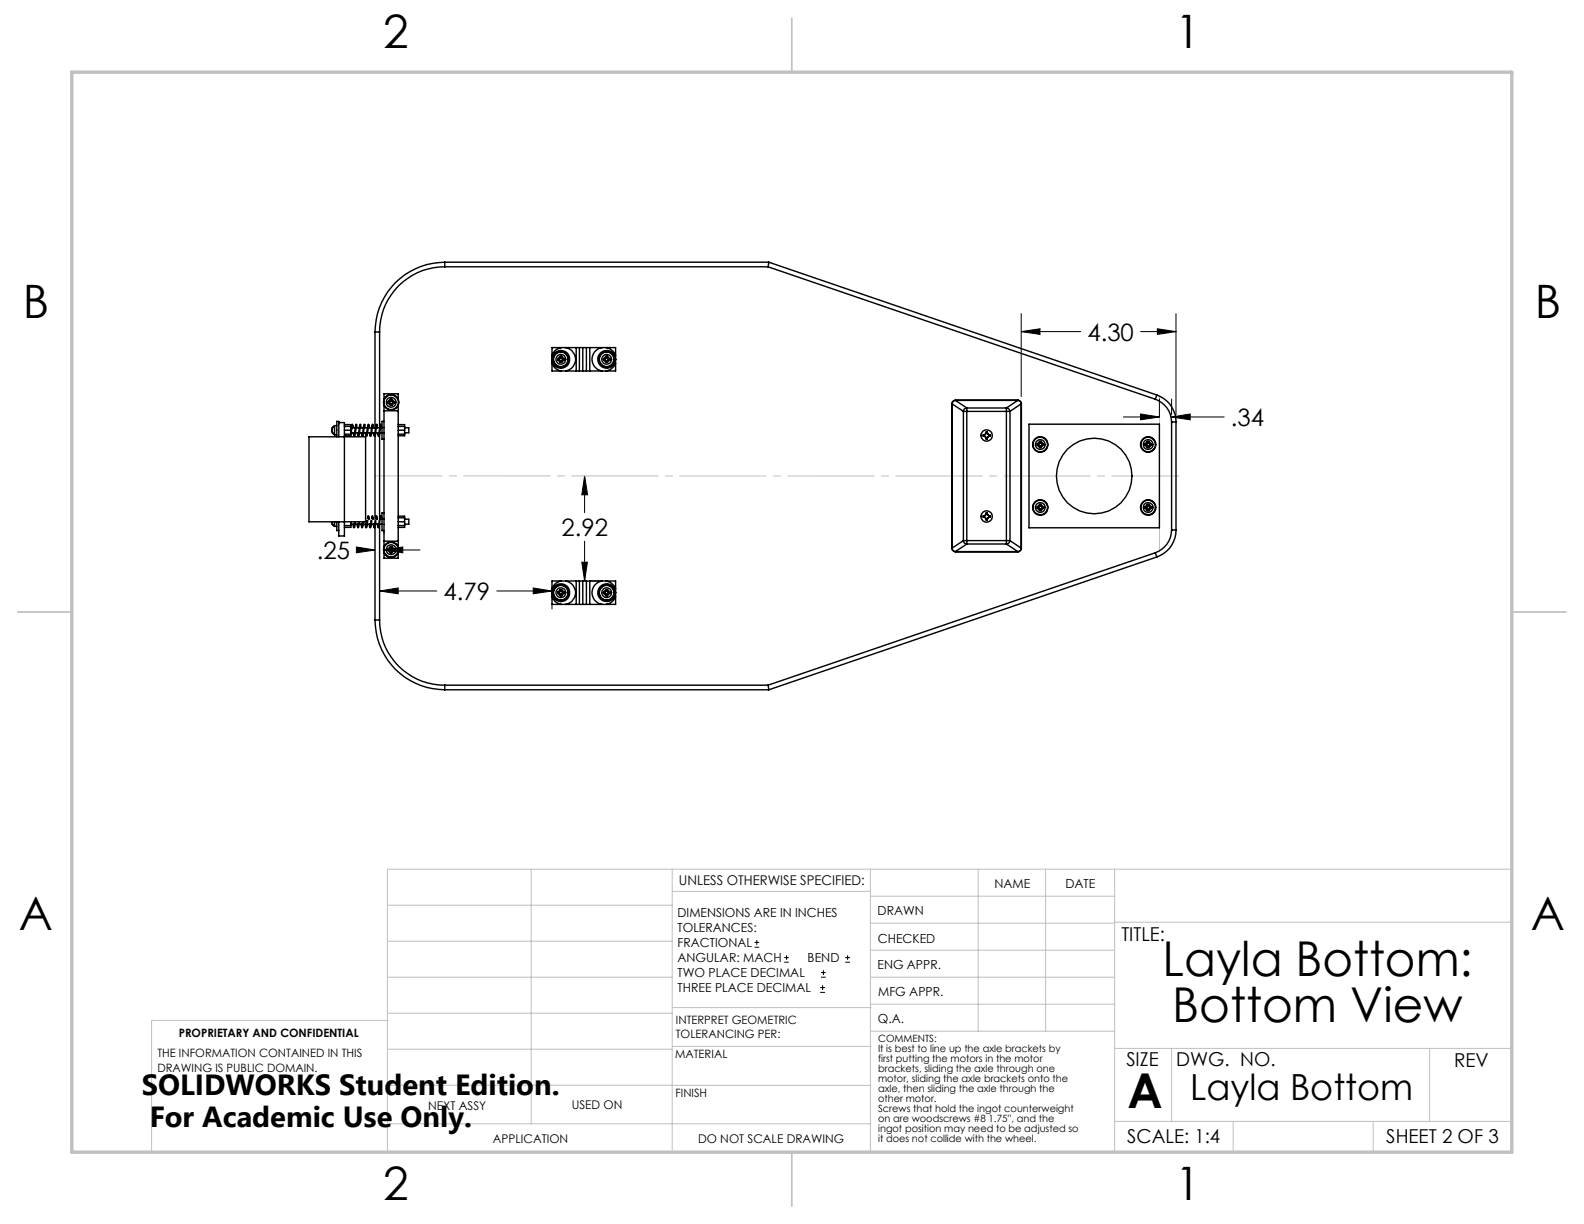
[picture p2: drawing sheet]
<svg xmlns="http://www.w3.org/2000/svg" width="279mm" height="216mm" viewBox="0 0 279 216" stroke-linecap="round" stroke-linejoin="round" font-family="sans-serif">
<g fill="none" stroke="#000" stroke-width=".18">
<path d="M180.1 58.5l3.3-.5v1zM180.1 55.3v14.7M180.1 58.5h10.5M201.2 58.5h6.2M204.2 58l3.2 .5-3.2 .5zM207.4 55.3v17.9M198.2 73.6h6.3M201.2 73l3.3 .6-3.3 .4zM204.5 70.4v3.2M206.7 73.6l3.2-.6v1zM206.7 70.4v2.8M206.7 73.6h9.2"/>
<path d="M62.9 96.5l3.2 .5-3.2 .5zM62.9 97h3.2M67.7 97l3.3-.5v1zM67.7 93.8v.4M67.7 97h6.4M102.6 99.2h1l-.5 3.3zM103.1 84l.5 3.3h-1zM103.1 84v6.4M103.1 95.5v7M67 104.2l3.2-.5v1zM67 104.2h10M87.6 104.2h9.8"/>
<path d="M94.1 103.7l3.3 .5-3.3 .5zM97.4 106.5v.9M104.1 102.5h2.2M133.1 167.1h.8M133.1 166.2h.8M133.5 165.8v.9M138.3 169.7h.8M138.3 168.9h.8M138.7 168.5v.8M144.7 175h.8M144.7 174.2h.8M144.8 172.4h.9"/>
<path d="M144.8 171.6h.9M145.1 173.8v.8M145.2 171.1v.9M149.1 169.7h.8M149.1 168.9h.8M149.5 168.5v.8"/>
</g>
<path d="M66.2 83.9l141.8 .1" fill="none" stroke="#c0c0c0" stroke-width=".18" stroke-dasharray="15.2 1.3 1.3 1.3" stroke-dashoffset="3.4"/>
<path d="M204.5 74.8v-5" fill="none" stroke="#c0c0c0" stroke-width=".18" stroke-dasharray="15.2 1.3 1.3 1.3" stroke-dashoffset="14.7"/>
<path d="M204.5 69.8v27.4" fill="none" stroke="#c0c0c0" stroke-width=".18" stroke-dasharray="15.2 1.3 1.3 1.3" stroke-dashoffset="3.5"/>
<g fill="none" stroke="#c0c0c0" stroke-width=".18">
<path d="M68.3 159.7h50.3M93.7 153.3v44.9M118.6 153.3v49.9M118.6 157.2h34.9M153.5 153.3v49.9M153.5 158.1h43.1M172.5 153.3v28.6M184.4 153.3v28.6M196.6 153.3v49.9M68.3 180h-41.6v23.2h240v-49.9h-198.4v49.9M68.3 178.7h50.3M68.3 172.4h50.3"/>
<path d="M68.3 166h50.3M118.6 177.7h35M153.5 167.6h43.1M153.5 162.8h43.1M153.5 172.4h43.1M153.5 177.1h43.1M196.6 162.7h70.1M68.3 198.2h85.2M68.3 185.1h50.3M68.3 191.4h50.3M118.6 191.5h34.9M118.6 184.6h35"/>
<path d="M153.6 181.9h43M196.6 197.8h70.1M196.6 184.9h70.1M206.7 184.9v12.9M217.5 197.8v5.4M242.2 197.8v5.4M252.2 184.9v12.9"/>
</g>
<path d="M139.7 3.2v9.5M3.1 107.9h9.6M266.7 107.9h9.5M139.7 203.2v9.6" fill="none" stroke="#c0c0c0" stroke-width=".3"/>
<path d="M12.7 12.7h254v190.5h-254z" fill="none" stroke="#c0c0c0" stroke-width=".6"/>
<g fill="#000">
<path d="M94.1 103.7l3.3 .5-3.3 .5zM67 104.2l3.2-.5v1zM67.7 97l3.3-.5v1zM62.9 96.5l3.2 .5-3.2 .5zM201.2 73l3.3 .6-3.3 .4zM206.7 73.6l3.2-.6v1zM180.1 58.5l3.3-.5v1zM204.2 58l3.2 .5-3.2 .5z"/>
<path d="M102.6 99.2h1l-.5 3.3zM103.1 84l.5 3.3h-1z"/>
</g>
<g fill="none" stroke="#000" stroke-width=".25">
<path d="M66.1 58.6h.9M66.1 58.6v16.9M67 58.6v16.9h-.6M78.5 46.2v.9M78.5 47.1a11.4 11.4 0 0 0-11.5 11.5M78.5 46.2a12.3 12.3 0 0 0-12.4 12.4M78.5 46.2h57.1M78.5 47.1h57M135.5 47.1l68.3 23.3M135.6 46.2l-.1 .9M135.6 46.2l68.4 23.5M54.5 77h10v15h-10z"/>
<path d="M58.6 76.4l.4 .3M58.6 75.4l-.1 .3h.1v.4h-.1l.1 .3M58.6 75.4h.1M58.6 76.4h.1M59 75.1l-.4 .3M59 75.1v1.6M59 75.1h.4M59 76.7h.4M59.4 77v-2.7h.4v2.7M59.8 74.5h.9v20h-.9v-2.5M60.7 75.2h1.2M60.7 75.9h1.2"/>
<path d="M60.7 76.6h1.2M60.7 74.9h1.2v2h-1.2M61.9 75.5h.1M61.9 76.3h.6M62.1 75.5h.6M62.3 75.4l-.2-.6-.2 1.3h.1l.1-1.1 .2 .5M62.7 76.3h.6M62.8 75.5h.6M62.9 74.9h-.1l-.3 1.9-.1-.5M63 75.5l-.1-.5-.1 .2a2.43 2.43 0 0 1-.4 1.7l-.1-.6M63.4 76.3h.6M63.5 75.5h.6"/>
<path d="M63.6 74.9a2.79 2.79 0 0 0-.3 1.7l-.1 .2-.1-.5M63.7 75.5l-.1-.5-.2 1.6-.2 .4-.2-.7M64.1 76.3h.6M64.2 75.5h.6M64.4 74.9h-.2l-.1 .4-.2 1.5v-.5M64.4 75.5l-.1-.5-.2 1.8-.2 .2-.2-.7M64.8 76.3h.6M64.9 75.5h.6M65.1 75.5l-.1-.5v.2a2.43 2.43 0 0 1-.4 1.7l-.1-.6M65.1 75.4l-.1-.6-.3 2-.1-.5M65.5 76.3h.6M65.7 75.5h.6"/>
<path d="M65.8 74.9a2.79 2.79 0 0 0-.4 1.7v.2l-.1-.5M65.9 75.5l-.2-.5-.2 1.6-.1 .4-.2-.7M66.1 76.9v14.7M66.3 76.3h.6M66.5 74.9h-.1l-.1 .4-.2 1.5-.1-.5M66.6 75.5l-.2-.5-.2 1.8-.1 .2-.2-.7M67 76.3v15.3M67 76.3h.4M67.1 75.5h.3M67.3 75.4v-.4l-.2-.2-.3 2-.1-.5M67.3 75.5l-.1-.5-.1 .2a2.43 2.43 0 0 1-.4 1.7l-.1-.6M67.7 71.5v24.9"/>
<path d="M67.7 74.3h-.3v3.2h.3M67.7 72.5h2.5M67.7 70.4v-.9h2.5v.9M68.4 70.8h.4l.1-.4h.2v.3l.4 .1v.3h-.3l-.1 .4h-.2v-.3l-.5-.1zM68.5 71.1l.4 .3M68.9 70.5l-.4 .3M69.1 70.5l.4 .3M69.5 71.1l-.4 .3M70.2 75.2h1.2M70.2 74.9h1.2v2h-1.2M70.2 75.9h1.2M70.2 76.6h1.2"/>
<path d="M70.2 71.5v24.9M71.4 75.5h.7v.8h-.7M97.4 64.1a2.04 2.04 0 0 0 1.6 1.3M97.4 62.7v1.4M97.4 64.1v1.3h1.6M98.4 63.4v.1M98.4 63.3h.1M98.5 63.5l.3 .4M98.8 62.9l-.3 .4M98.8 62.8h.3l.1 .5h.3v.2l-.4 .1v.3h-.3l-.1-.4h-.3v-.2l.4-.2zM99 61.3a2.09 2.09 0 0 0-1.6 1.4M99 65.4h.8"/>
<path d="M99 61.3h.8M99 61.3h-1.6v1.4M99.1 62.9l.3 .4M99.4 63.5l-.3 .4M99.8 61.3a2.09 2.09 0 0 1 1.7 2.1 2.09 2.09 0 0 1-1.7 2M99.8 65.4h6.4M99.8 61.3h6.4M101.6 61.3v4.1M102.2 61.3v4.1M102.8 61.3v4.1M103.4 61.3v4.1M104 61.3v4.1"/>
<path d="M106.2 61.3a2.09 2.09 0 0 0-1.8 2.1 2.09 2.09 0 0 0 1.8 2M106.2 65.4h.7M106.2 61.3h.7M106.4 63.4l.1 .1M106.5 63.3l-.1 .1M106.5 63.5l.4 .4M106.9 62.9l-.4 .4M106.9 62.8h.3v.5h.4v.2l-.5 .1v.3h-.2l-.1-.4h-.3v-.2l.4-.2zM106.9 61.3l1 .5 .7 .9M106.9 61.3h1.7v1.4M107.1 62.9l.4 .4M107.5 63.5l-.4 .4"/>
<path d="M107.6 63.4v.1M108.6 62.7v.7M108.6 63.4v.7M108.6 64.1l-.7 .9-1 .4M108.6 64.1v1.3h-1.7M167.9 71.2v25.5M167.9 71.2h.1M167.9 71.2l2 1.4M168.5 70.6a.75 .75 0 0 0-.6 .6M168.5 70.6a.67 .67 0 0 0-.6 .6M168.5 70.6h11M168.5 70.6l2 1.4"/>
<path d="M168.5 70.6h.1M169.9 72.6h.6M169.9 72.6v22.8M170.5 72v.6M170.5 72a.6 .6 0 0 0-.6 .6M170.5 72h7M170.5 72.6h7M170.5 72.6v22.8M173.4 76.7h.3l.2-.2v-.3h.3v.3l.2 .2h.3v.2h-.3l-.2 .3v.2h-.3v-.2l-.2-.3h-.3zM173.6 76.7v.2M173.6 76.9l.3 .3M173.9 77.3h.3"/>
<path d="M173.9 76.4h.3M173.9 76.4l-.3 .3M174.2 76.4l.3 .4-.3 .4M177.5 72.6h.7M177.5 72v.6M177.5 72a.67 .67 0 0 1 .7 .6M177.5 72.6v22.8M178.2 72.6v22.8M179.5 70.6a.66 .66 0 0 1 .7 .6M179.5 70.6a.6 .6 0 0 1 .6 .6M179.5 70.6l-2 1.4M179.5 70.6h.1"/>
<path d="M180.1 71.2h.1M180.1 71.2l-1.9 1.4M180.1 71.2v25.5M180.2 71.2v25.5M181.5 74.8h23v18.3h-23zM183 78.5l.4 .4M183.4 78l-.4 .3M183.4 77.9h.2l.1 .4h.3v.2l-.4 .1v.4h-.2l-.1-.5h-.3v-.2l.4-.1zM183.6 78l.3 .3M183.9 78.5l-.3 .4M202 78.3h.3l.1-.4h.3v.3l.4 .1v.2h-.4v.5h-.3v-.4l-.4-.1zM202.1 78.5l.3 .4"/>
<path d="M202.4 78l-.3 .3M202.7 78l.3 .3M203 78.5l-.3 .4M203.8 70.4a4.3 4.3 0 0 1 2.9 4M204 69.7l-.2 .7M204 69.7a5 5 0 0 1 3.4 4.7M206.7 74.4h.7M206.7 74.4v19.1M207.4 74.4v19.1M58.6 92.5l.4 .4M58.6 92.5h.1M58.6 92l-.1 .2 .1 .3"/>
<path d="M59 92v.9M59 92.9h.4M59.4 92v1.6h.4M60.7 92.7h1.2M61.9 92.5h.6M61.9 92v1h-1.2M62.5 92v1l-.1-.5M62.7 92.5h.5M62.7 92l-.2 1.1-.2-.1v-.5M63.1 92.5l.1 .5M63.3 92l-.2 1M63.4 92.5h.5"/>
<path d="M63.4 92l-.2 1.1-.2-.6M63.8 92.5l.1 .5M64 92l-.1 1M64.1 92.5h.6M64.1 92l-.2 1.1-.1-.1-.1-.5M64.7 91.8l-.1 1.2-.1-.5M64.8 92.5h.6M64.8 91.5l.2-.5 .2 .6M64.9 91.8l-.3 1.3-.1-.1-.1-.5M64.9 91.1l.1 .5M65.3 92.5v.5M65.4 91.8l-.1 1.2"/>
<path d="M65.5 92.5h.6M65.5 91.5l.2-.5 .2 .6M65.6 91.8l-.3 1.3-.2-.6M65.7 91.1v.5M66 92.5v.5M66.1 92.9v16.5M66.2 91.8l-.2 1.2M66.2 92.5h.6M66.3 91.5l.1-.5 .2 .6M66.3 91.8l-.2 1.3-.2-.1-.1-.5M66.4 91.1l.1 .5M66.9 91.8l-.1 1.2-.1-.5"/>
<path d="M67 91.5l.1-.5 .2 .6M67 91.6h.4M67 91.8l-.2 1.3-.2-.1v-.5M67.2 91.6l-.1-.5-.1 .6M67.4 92.5h-.4v16.9M67.7 90.5h-.3v3.1h.3M67.7 95.5h2.5M67.7 97.5v1h2.5v-1M68.4 96.8h.4l.1-.4h.2v.3l.4 .1v.3h-.3l-.1 .4h-.2v-.3l-.5-.1zM68.5 97.1l.4 .3M68.9 96.5l-.4 .3M69.1 96.5l.4 .3"/>
<path d="M69.5 97.1l-.4 .3M70.2 91.1h1.2v1.9h-1.2M70.2 92.7h1.2M70.2 92h1.2M70.2 91.3h1.2M71.4 91.6h.7v.9h-.7M167.9 96.7a.75 .75 0 0 0 .6 .6M167.9 96.7h.1M167.9 96.7a.67 .67 0 0 0 .6 .6M168.5 97.3h11M168.5 97.3h.1M169.9 95.4h.6"/>
<path d="M169.9 95.4a.6 .6 0 0 0 .6 .6M169.9 95.4l-2 1.3M170.5 95.4v.6M170.5 96h7M170.5 95.4h7M170.5 96l-2 1.3M173.6 91v.2M173.6 91.2l.3 .3M173.9 90.5h.3v.3l.2 .2h.3v.2h-.3l-.2 .2v.3h-.3v-.3l-.5-.3v-.1h.3l.2-.2zM173.9 90.7h.3M173.9 91.5h.3M173.9 90.7l-.3 .3"/>
<path d="M174.2 90.7l.3 .4-.3 .4M177.5 95.4v.6M177.5 95.4h.7M177.5 96l2 1.3M178.2 95.4a.67 .67 0 0 1-.7 .6M178.2 95.4l1.9 1.3M179.5 97.3h.1M180.1 96.7a.6 .6 0 0 1-.6 .6M180.1 96.7h.1M180.2 96.7a.66 .66 0 0 1-.7 .6M183 89.6l.4 .4M183.4 89l-.4 .4"/>
<path d="M183.4 89h.2l.1 .4h.3v.2l-.4 .1v.4h-.2l-.1-.5h-.3v-.2l.4-.1zM183.6 89l.3 .4M183.9 89.6l-.3 .4M202 89.4h.3l.1-.4h.3v.3l.4 .1v.2h-.4v.5h-.3v-.4l-.4-.1zM202.1 89.6l.3 .4M202.4 89l-.3 .4M202.7 89l.3 .4M203 89.6l-.3 .4M203.8 97.5l.2 .7M203.8 97.5l-68.3 23.4M204 98.2l-68.4 23.5M206.7 93.5a4.3 4.3 0 0 1-2.9 4"/>
<path d="M206.7 93.5h.7M207.4 93.5a5 5 0 0 1-3.4 4.7M66.1 109.4h.9M66.1 109.4a12.3 12.3 0 0 0 12.4 12.3M67 109.4a11.4 11.4 0 0 0 11.5 11.5M97.4 105.3a2.04 2.04 0 0 0 1.6 1.3M97.4 103.8v1.5M97.4 105.3v1.3h1.6M98.4 104.6h.1M98.4 104.5h.1M98.5 104.7l.3 .3M98.8 104.1l-.3 .3"/>
<path d="M99 102.5a2.09 2.09 0 0 0-1.6 1.3M99 102.5h.8M99 106.6h.8M99 102.5h-1.6v1.3M99.1 104.1l.3 .3M99.1 105.1v-.3l.4-.1v-.3h-.3l-.1-.4h-.3v.3l-.4 .1v.3h.3l.1 .4h.3M99.4 104.7l-.3 .3M99.5 104.5v.1M99.8 102.5a2.09 2.09 0 0 1 1.7 2 2.09 2.09 0 0 1-1.7 2.1M99.8 106.6h6.4M99.8 102.5h6.4M101.6 102.5v4.1"/>
<path d="M102.2 102.5v4.1M102.8 102.5v4.1M103.4 102.5v4.1M104 102.5v4.1M106.2 102.5a2.09 2.09 0 0 0-1.8 2 2.09 2.09 0 0 0 1.8 2.1M106.2 102.5h.7M106.2 106.6h.7M106.4 104.6h.1M106.5 104.4h.3l.1-.4h.2v.3l.5 .1v.3h-.4l-.1 .4h-.2v-.3l-.4-.1zM106.5 104.5h-.1M106.5 104.7l.4 .3M106.9 104.1l-.4 .3"/>
<path d="M106.9 102.5l1 .4 .7 .9M106.9 102.5h1.7v1.3M107.1 104.1l.4 .3M107.5 104.7l-.4 .3M108.6 103.8v.7M108.6 104.5v.8M108.6 105.3l-.2 .3a2 2 0 0 1-1.5 1M108.6 105.3v1.3h-1.7M78.5 120.9v.8M78.5 120.9h57M78.5 121.7h57.1M135.5 120.9l.1 .8"/>
<circle cx="69" cy="71" r="1.36"/>
<circle cx="69" cy="71" r=".87"/>
<circle cx="69" cy="71" r="1.28"/>
<circle cx="98.9" cy="63.4" r="1.28"/>
<circle cx="98.9" cy="63.4" r="1.36"/>
<circle cx="98.9" cy="63.4" r=".86"/>
<circle cx="98.9" cy="63.4" r="1.57"/>
<circle cx="107" cy="63.4" r="1.28"/>
<circle cx="107" cy="63.4" r="1.36"/>
<circle cx="107" cy="63.4" r="1.57"/>
<circle cx="107" cy="63.4" r=".86"/>
<circle cx="174" cy="76.8" r=".99"/>
<circle cx="183.5" cy="78.4" r="1.36"/>
<circle cx="183.5" cy="78.4" r="1.29"/>
<circle cx="183.5" cy="78.4" r=".86"/>
<circle cx="202.5" cy="78.4" r="1.35"/>
<circle cx="202.5" cy="78.4" r=".86"/>
<circle cx="202.5" cy="78.4" r="1.28"/>
<circle cx="69" cy="97" r="1.36"/>
<circle cx="69" cy="97" r=".87"/>
<circle cx="69" cy="97" r="1.28"/>
<circle cx="174" cy="91.1" r=".99"/>
<circle cx="183.5" cy="89.5" r="1.36"/>
<circle cx="183.5" cy="89.5" r=".87"/>
<circle cx="183.5" cy="89.5" r="1.29"/>
<circle cx="193" cy="84" r="6.7"/>
<circle cx="202.5" cy="89.5" r=".87"/>
<circle cx="202.5" cy="89.5" r="1.35"/>
<circle cx="202.5" cy="89.5" r="1.28"/>
<circle cx="98.9" cy="104.5" r="1.28"/>
<circle cx="98.9" cy="104.5" r=".87"/>
<circle cx="98.9" cy="104.5" r="1.36"/>
<circle cx="98.9" cy="104.5" r="1.57"/>
<circle cx="107" cy="104.5" r="1.28"/>
<circle cx="107" cy="104.5" r=".87"/>
<circle cx="107" cy="104.5" r="1.36"/>
<circle cx="107" cy="104.6" r="1.57"/>
</g>
<g font-size="8.5">
<text x="205.1" y="172.1">Layla Bottom:</text>
<text x="206.8" y="180.2">Bottom View</text>
<text x="198.9" y="195.5">A</text>
</g>
<g font-size="8.1">
<text x="67.6" y="8.5">2</text>
<text x="207.3" y="8.5">1</text>
<text x="4" y="56.2">B</text>
<text x="270.7" y="56.2">B</text>
<text x="3.3" y="164.1">A</text>
<text x="270" y="164.1">A</text>
<text x="67.6" y="211.7">2</text>
<text x="207.3" y="211.7">1</text>
</g>
<text font-size="6.3" x="209.9" y="194.1">Layla Bottom</text>
<g font-size="5.1">
<text x="25" y="193.2">SOLIDWORKS Student Edition.</text>
<text x="26.4" y="198.8">For Academic Use Only.</text>
</g>
<g font-size="4.2">
<text x="191.8" y="60.1">4.30</text>
<text x="217.1" y="75.1">.34</text>
<text x="99" y="94.5">2.92</text>
<text x="55.9" y="98.6">.25</text>
<text x="78.2" y="105.8">4.79</text>
</g>
<g font-size="3.4">
<text x="197.8" y="166">TITLE:</text>
<text x="198.7" y="188.1">SIZE</text>
<text x="207.5" y="188.1">DWG. NO.</text>
<text x="256.5" y="188.2">REV</text>
<text x="198.8" y="201.7">SCALE: 1:4</text>
<text x="244.5" y="201.7">SHEET 2 OF 3</text>
</g>
<text font-size="2.4" x="119.8" y="156.2">UNLESS OTHERWISE SPECIFIED:</text>
<g font-size="2.2">
<text x="119.5" y="161.8">DIMENSIONS ARE IN INCHES</text>
<text x="154.8" y="161.4">DRAWN</text>
<text x="175.4" y="156.6">NAME</text>
<text x="187.9" y="156.7">DATE</text>
<text x="119.5" y="164.4">TOLERANCES:</text>
<text x="119.5" y="167.1">FRACTIONAL</text>
<text x="154.9" y="166.3">CHECKED</text>
<text x="119.5" y="169.7">ANGULAR: MACH</text>
<text x="119.5" y="172.4">TWO PLACE DECIMAL</text>
<text x="142.5" y="169.7">BEND</text>
<text x="154.8" y="171">ENG APPR.</text>
<text x="119.5" y="175">THREE PLACE DECIMAL</text>
<text x="154.9" y="175.7">MFG APPR.</text>
<text x="154.9" y="180.4">Q.A.</text>
</g>
<g font-size="2.1">
<text x="75.5" y="195.7">NEXT ASSY</text>
<text x="100.9" y="195.7">USED ON</text>
<text x="86.9" y="201.5">APPLICATION</text>
<text x="123.1" y="201.6">DO NOT SCALE DRAWING</text>
</g>
<g font-size="2">
<text x="31.5" y="182.9">PROPRIETARY AND CONFIDENTIAL</text>
<text x="119.2" y="180.6">INTERPRET GEOMETRIC</text>
<text x="119.2" y="183.1">TOLERANCING PER:</text>
<text x="27.8" y="186.5">THE INFORMATION CONTAINED IN THIS</text>
<text x="27.8" y="189">DRAWING IS PUBLIC DOMAIN.</text>
<text x="119.1" y="186.7">MATERIAL</text>
<text x="119.1" y="193.5">FINISH</text>
</g>
<g font-size="1.8">
<text x="154.9" y="183.8">COMMENTS:</text>
<text x="154.9" y="185.6">It is best to line up the axle brackets by</text>
<text x="154.9" y="187.4">first putting the motors in the motor</text>
<text x="154.9" y="189.1">brackets, sliding the axle through one</text>
<text x="154.9" y="190.9">motor, sliding the axle brackets onto the</text>
<text x="154.9" y="192.7">axle, then sliding the axle through the</text>
<text x="154.9" y="194.4">other motor.</text>
<text x="154.9" y="196.2">Screws that hold the ingot counterweight</text>
<text x="154.9" y="198">on are woodscrews #8 1.75'', and the</text>
<text x="154.9" y="199.7">ingot position may need to be adjusted so</text>
<text x="154.9" y="201.5">it does not collide with the wheel.</text>
</g>
</svg>
